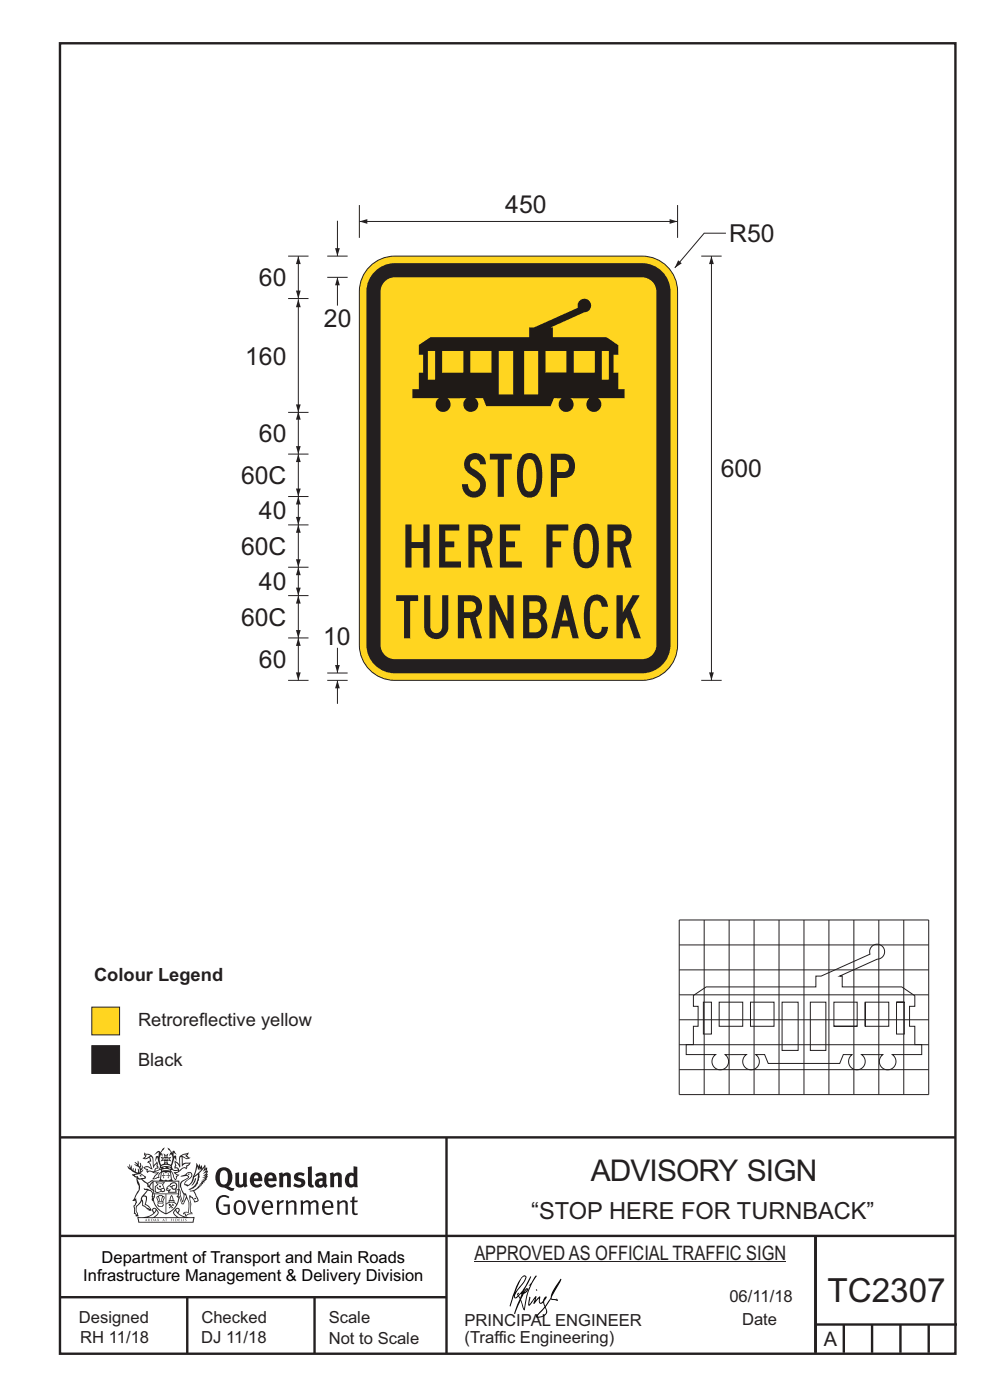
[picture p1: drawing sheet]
<svg xmlns="http://www.w3.org/2000/svg" width="210mm" height="297mm" viewBox="0 0 210 297" stroke-linecap="round" stroke-linejoin="round" font-family="sans-serif">
<g fill="none" stroke="#231f20" stroke-width=".51">
<path d="M12.7 9.2h190v278h-190zM12.7 241.3h190M94.7 241.4v45.8M12.7 275.2h82M12.7 262.2h190.1M39.7 275.2v12M66.7 275.2v12M173 262.1v24.9M173 281h30M179 281v6M185 281v6M191 281v6"/>
<path d="M197 281v6"/>
</g>
<path d="M100.6 267.7h66.2" fill="none" stroke="#231f20" stroke-width=".21"/>
<path d="M19.5 221.8h5.9v5.9h-5.9z" fill-rule="evenodd" fill="#231f20" stroke="#231f20" stroke-width=".21"/>
<path d="M19.5 213.7h5.9v5.8h-5.9z" fill-rule="evenodd" fill="#ffd520" stroke="#231f20" stroke-width=".21"/>
<g fill="#231f20">
<path d="M47 248.4a2.55 2.55 0 0 0 0 2.7l.3 .2a.81 .81 0 0 0 1-1v-.5a1.04 1.04 0 0 0-1.1-1.5zM46.3 248.1a1.82 1.82 0 0 1 2.1-.2 1.82 1.82 0 0 1 .9 1.8 2.29 2.29 0 0 1-.8 2l.7 .3h.5l-.2 .6a2.87 2.87 0 0 1-2-.7 2.12 2.12 0 0 1-1.7-3.1z" fill-rule="evenodd"/>
<path d="M49.9 248.9l.8-.2v2a.46 .46 0 0 0 .3 .6 .46 .46 0 0 0 .6-.3v-2.1l.7-.2v2.4l.2 .5-.5 .3-.3-.3a1.02 1.02 0 0 1-1.2 .3 1.02 1.02 0 0 1-.6-1.1z" fill-rule="evenodd"/>
<path d="M54 249.5l-.1 .5h.9a.49 .49 0 0 0-.2-.6 .49 .49 0 0 0-.6 .1zM53.4 249.1a1.34 1.34 0 0 1 1.6-.2 1.34 1.34 0 0 1 .6 1.5v.2h-1.7a.77 .77 0 0 0 .5 .8 .77 .77 0 0 0 .9-.4l.3 .5a1.59 1.59 0 0 1-2 .2 1.59 1.59 0 0 1-.5-2.1z" fill-rule="evenodd"/>
<path d="M57 249.5l-.1 .5h1a.49 .49 0 0 0-.2-.6 .49 .49 0 0 0-.7 .1zM56.4 249.1a1.34 1.34 0 0 1 1.6-.2 1.34 1.34 0 0 1 .7 1.5v.2h-1.8a.77 .77 0 0 0 .5 .8 .77 .77 0 0 0 .9-.4l.4 .5a1.59 1.59 0 0 1-2.1 .2 1.59 1.59 0 0 1-.5-2.1z" fill-rule="evenodd"/>
<path d="M59.2 248.9l.7-.2 .1 .4a.95 .95 0 0 1 1-.3 .95 .95 0 0 1 .7 .8v2.3h-.8v-2.3a.46 .46 0 0 0-.8 .1v2.2h-.8z" fill-rule="evenodd"/>
<path d="M62.6 249.1a1.75 1.75 0 0 1 2-.1l-.2 .5-.6-.2a.43 .43 0 0 0-.6 .3l.4 .3a1.04 1.04 0 0 1 1.2 1.1 1.04 1.04 0 0 1-1.4 1l-1.2-.4 .3-.6 1 .4 .4-.4a.88 .88 0 0 0-1-.5l-.4-.2-.1-.4z" fill-rule="evenodd"/>
<path d="M65.3 247.6l.8-.2 .1 3.8 .3 .2 .1 .4a.88 .88 0 0 1-1 0 .88 .88 0 0 1-.3-1z" fill-rule="evenodd"/>
<path d="M67.8 250.6a.43 .43 0 0 0-.1 .7 .43 .43 0 0 0 .7-.1v-.7zM66.8 249.1a1.7 1.7 0 0 1 2.4 .1v1.9l.3 .4-.4 .5-.5-.4a1.03 1.03 0 0 1-1.7-.1 1.03 1.03 0 0 1 .8-1.5h.7v-.4a.8 .8 0 0 0-1.2 .1z" fill-rule="evenodd"/>
<path d="M70 248.9l.7-.2 .1 .4a.95 .95 0 0 1 1-.3 .95 .95 0 0 1 .7 .8v2.3h-.8v-2.3a.46 .46 0 0 0-.8 .1v2.2h-.8z" fill-rule="evenodd"/>
<path d="M74.3 249.5a1.48 1.48 0 0 0 0 1.7h.5l.2-.1v-1.5l-.3-.2zM75 247.4l.8 .1 .1 4.4h-.7l-.1-.2a1.26 1.26 0 0 1-1.4 0 1.26 1.26 0 0 1-.5-1.3 1.29 1.29 0 0 1 .4-1.4 1.29 1.29 0 0 1 1.4-.1z" fill-rule="evenodd"/>
<path d="M46.4 253.9a1.72 1.72 0 0 1 2.3 0l-.3 .3a1.24 1.24 0 0 0-1.4-.2 1.24 1.24 0 0 0-.6 1.4 1.49 1.49 0 0 0 1.2 1.9l.7-.1v-1.3h-.8l-.1-.4h1.3v1.9a1.93 1.93 0 0 1-2.2 0 1.93 1.93 0 0 1-.7-2.2l.2-.8z" fill-rule="evenodd"/>
<path d="M50.4 255.1a1.65 1.65 0 0 0 .2 2.2 .99 .99 0 0 0 1-1.4 .78 .78 0 0 0-.4-.8 .78 .78 0 0 0-.8 0zM50 254.9a1.33 1.33 0 0 1 1.6-.1 1.33 1.33 0 0 1 .5 1.4 1.31 1.31 0 0 1-1.3 1.6 1.31 1.31 0 0 1-1.2-1.6v-.6z" fill-rule="evenodd"/>
<path d="M52.5 254.7l.4-.1 .9 2.6 .8-2.5h.5l-1.1 3h-.5z" fill-rule="evenodd"/>
<path d="M56.3 255.2l-.2 .7h1.3a.7 .7 0 0 0-.3-.8 .7 .7 0 0 0-.8 .1zM55.9 255a1.22 1.22 0 0 1 1.5-.2 1.22 1.22 0 0 1 .5 1.5h-1.8a.93 .93 0 0 0 .5 1 .93 .93 0 0 0 1.1-.2l.2 .3a1.43 1.43 0 0 1-1.8 .1 1.43 1.43 0 0 1-.6-1.7z" fill-rule="evenodd"/>
<path d="M58.7 254.7l.4-.1 .1 .5 .4-.4 .6-.1-.2 .5a.66 .66 0 0 0-.8 .7v1.9h-.4z" fill-rule="evenodd"/>
<path d="M60.6 254.7l.4-.1 .1 .5a.94 .94 0 0 1 1-.5 .94 .94 0 0 1 .8 .8v2.3h-.5l-.1-2.5a.81 .81 0 0 0-1.2 .3v2.2h-.4z" fill-rule="evenodd"/>
<path d="M63.7 254.7l.5-.1 .1 .5 .4-.3a.78 .78 0 0 1 1.1 .3 .9 .9 0 0 1 1-.5 .9 .9 0 0 1 .8 .8v2.3h-.5l-.1-2.5a.67 .67 0 0 0-1.1 .3v2.2h-.5v-2.4l-.4-.3-.7 .4v2.3h-.5z" fill-rule="evenodd"/>
<path d="M69 255.2l-.1 .7h1.3a.7 .7 0 0 0-.3-.8 .7 .7 0 0 0-.9 .1zM68.7 255a1.22 1.22 0 0 1 1.5-.2 1.22 1.22 0 0 1 .5 1.5h-1.8a.93 .93 0 0 0 .4 1 .93 .93 0 0 0 1.2-.2l.1 .3a1.44 1.44 0 0 1-1.7 .1 1.44 1.44 0 0 1-.6-1.7z" fill-rule="evenodd"/>
<path d="M71.4 254.7l.5-.1 .1 .5a.94 .94 0 0 1 1-.5 .94 .94 0 0 1 .8 .8v2.3h-.5l-.1-2.5a.81 .81 0 0 0-1.2 .3v2.2h-.4z" fill-rule="evenodd"/>
<path d="M74.7 253.9l.5-.1v.9h.7l-.1 .3h-.6v2.2l.1 .2h.5l.1 .3a.75 .75 0 0 1-1.2-.6v-2.1h-.4v-.3h.4z" fill-rule="evenodd"/>
<path d="M30.8 244.9l1.1 .3-.9 .5h-.4l.6-.5zM31.8 245.4h.2a2.44 2.44 0 0 1 .4 1.9l.1 .5 .7-1-.1 .6 .3 .3a.57 .57 0 0 0-.6 .7l-1-.1-.5 .2 .2-.5-.8-.3 .7-.1 .9 .5 .1-.1-.6-1.3-.2-.2h.5zM30.7 244.4l-.1 .5 .2 .4-.6 .4a1.04 1.04 0 0 0 1.4-.1l.2 .6-.3 .1-.2 .4a.94 .94 0 0 1 .8 1.1l-.2-.1a1.16 1.16 0 0 0-1.5-.1l.3 .4 .4 .2 .1 .5 .2 .1 .1-.2a.94 .94 0 0 1 1.1 .2l.8 .1-1.2 1.2a1.13 1.13 0 0 0 1.2-.2l.4-.1-.1-.4 .5-.8a.83 .83 0 0 0-.6 1.1l-.3-.1-.7 .4 1.1-1.4-.5 .1-.5-.1 1.3-.5-.1-.1-.9 .4v-.3l.2-.2 .3 .1 .1-.3-.2-.4v-.6l-.1-.4-.7 1v-.7a1.42 1.42 0 0 0-1.6-1.8z" fill-rule="evenodd"/>
<path d="M38.5 245.2l.5-.2 .7-.1-.6 .3 .8 .5h-.3zM38.3 245.5l.2-.1 .1 2a1.69 1.69 0 0 1 1.6-.6l-.8 .5 .1 .5a1.1 1.1 0 0 0-1.5 .6l-.1-.5-.2-.2h-.5l.3-.4-.3-.7a1.42 1.42 0 0 1 .8 1.1l.2-.1zM37.1 246.2l.1 1-.2 .3 .1 .4h.5l.1 .2a.96 .96 0 0 1-1.1-.1l-.1 .1a1.06 1.06 0 0 0 1.3 .2v.1a.72 .72 0 0 1-1 .2l.3 .5 .6 .2-.4 .2-.1 .6-.2-.3-.4-1.1-.4-.4 .4 .9a1.54 1.54 0 0 0 .7 1.2l.2-.3a.58 .58 0 0 1 .4-.8l.2-.1h-.3l-.5-.3 .9-.5a.93 .93 0 0 1 1.2-.5v.2l.2-.2 .1-.5a.99 .99 0 0 0 .7-.8l-1.3 .1-.3 .2-.1-1.4 .9 .4 .9-.3h-.4l-.5-.4 .4-.7-.6 .2a1.46 1.46 0 0 0-1.4 2.1v.4l-.2-.4z" fill-rule="evenodd"/>
<path d="M35.6 248.9l.2 .1-.1 .3 .4 .1h-.4v.6l-.1-.6h-.3l.3-.1z" fill-rule="evenodd"/>
<path d="M34.6 248.9l.2 .1v.3l.3 .1h-.3l-.1 .6v-.6h-.4l.4-.1z" fill-rule="evenodd"/>
<path d="M34.3 248.8a.57 .57 0 0 1 .9 .2 .57 .57 0 0 1 .9-.2l.2 1.4h-.2a.57 .57 0 0 1-.9 0 .69 .69 0 0 1-1.1 0zM34.2 248.1l-.3 2.1-.2 .4h3l-.2-.4-.3-2.1h-.2v.2l-.8-.1-.8 .1v-.2z" fill-rule="evenodd"/>
<path d="M34.2 252.4a.3 .3 0 0 0 .6 0 .3 .3 0 0 0-.6 0zM33.3 250.9l.3 .3-.3 .4a.79 .79 0 0 0 0 1.3l.8-.2-.1-.3a.55 .55 0 0 1-.7-.6l.1-.1 .2 .3 .3 .2 .8-.2-.4-.7 .4-.4-.7 .2zM33 250.7l1.1 .2 .9-.2-.4 .6 .4 1.2a.56 .56 0 0 1-.8 .3l-.2 .1a.73 .73 0 0 1-.9 .1 .73 .73 0 0 1-.3-1v-.4l.6-.4z" fill-rule="evenodd"/>
<path d="M35.6 251.8l.7-.4a.58 .58 0 0 1 1-.1 .58 .58 0 0 1-.4 .9l-.3-.3a.43 .43 0 0 1 .6-.4 .57 .57 0 0 0-.8 .2l-.2-.1-.3 .1 .4 .2a.55 .55 0 0 0 .9 .4v.5h-1.3l.3-.4-.1-.1-.6 .1 .2-.3-.2-.1zM35.4 251.8l-.1 .2a.39 .39 0 0 0 .2 .6h.3l-.2 .4h1.9l-.1-.8a.86 .86 0 0 0-.1-1.3 .86 .86 0 0 0-1.3 .4z" fill-rule="evenodd"/>
<path d="M36 254.8h.8v.2h-.8zM36.4 253.8l.2 .8h-.4zM36.4 253.5l-.3 .5-.1 .6h-.2v.4l-.7 .4 .2 .1a1.48 1.48 0 0 1 2.1 .2l.2-.1-.6-.5v-.5h-.2l-.1-.6z" fill-rule="evenodd"/>
<path d="M35.8 255.4l.4 .1 .1 .3 .3-.2-.2-.2a.38 .38 0 0 1 .5 .5l-.2-.2-.3 .2 .3 .2-.3 .3-.1-.4-.4 .4-.1-.2 .4-.3-.1-.1-.2 .1z" fill-rule="evenodd"/>
<path d="M34.5 254h.2v.2l-.2 .6h-.2zM33.6 255.3h.9v.2a.55 .55 0 0 1-.8 .4v-.2l-.2-.1zM33.4 254h.2l.2 .8h-.2zM33.6 255l.8-.1 .1 .2h-.8zM33.8 253.7h.5l-.2 1.1h-.1zM33.3 253.8l-.1 .3 .3 1.1a.48 .48 0 0 0-.1 .6 .48 .48 0 0 0 .5 .2h.5a.49 .49 0 0 0 .2-.8l.3-1.1-.1-.3a1.42 1.42 0 0 0-1.5 0z" fill-rule="evenodd"/>
<path d="M33.7 251.5l.4 .1 .1 .3h-.3z" fill-rule="evenodd"/>
<path d="M41.3 250.1l.3-.2-.2 .8-.6 .8h-.2l.5-.7z" fill-rule="evenodd"/>
<path d="M39.7 249l.3-.2 .5 .2a.88 .88 0 0 1-.6 1.1 1.22 1.22 0 0 0-.8 1.3l.5 .2a.72 .72 0 0 0 .9-.4l.5-.8 .2-.6 .8-.6v.2a2.85 2.85 0 0 1-2 2.9l.1 .1a2.13 2.13 0 0 0 1.9-1.5v-.3a2.01 2.01 0 0 0 .3-1.7l1.1-1.3-.4 1 .7-.5-.7 1 .8-.4-.8 .8 .7-.2-.9 .6 .8-.1-.8 .4h.7l-.8 .3 .3 .2h-.4l.2 .3h-.4l.2 .3h-.4l.1 .2h-.1a2.16 2.16 0 0 1-2 1.1l.1 .2 .4-.1a.76 .76 0 0 1 .7 .8l.5 1.2-.6 .2a1.45 1.45 0 0 0-1.1-1.3l.2 1.8-.1 1.8 .4 .3a1.07 1.07 0 0 0-1.2 .4v-.3l-.5-.2a.87 .87 0 0 1 1.1-.1v-.7a4.4 4.4 0 0 0-.6-3.1l-.1-.3h-.2a2.16 2.16 0 0 1-.7-2.2l.3-.4 1.2-.7a.55 .55 0 0 0-.4-.8zM37.8 252.4a.76 .76 0 0 1 .3 1.1l.6 1.6 .4-1.7 .2 .1a.61 .61 0 0 1-.1 .9l-.3 .8-.2 .1-.7-1.6-.3 .1a1.18 1.18 0 0 0 .1-1.4zM41.8 247.5l.2 .7 .3-.5v.6l.4-.5a1.9 1.9 0 0 1-1.2 1.4l-.3 .3zM38.2 249.6l1.4-.2 .2 .2v.3l-.5 .2a1.26 1.26 0 0 0-.9 1.9l.2 .7a1.84 1.84 0 0 1 .1 2.1l-.4-1.4a.96 .96 0 0 0-.4-1.2l-.4 .2a.78 .78 0 0 1 0 1.3l.1 .3h.4l.4 1.1a.38 .38 0 0 0 .2 .4 .38 .38 0 0 0 .4-.1l.6-1.2a2.94 2.94 0 0 1 .4 2.5l-.1 .4h-.8l-.3 .4v.2l.4-.1 .1 .4 .2 .1a1.02 1.02 0 0 1 1.3-.5v-.4l-.3-.1 .1-1.8-.3-1.3h.1a1.14 1.14 0 0 1 .8 1 .63 .63 0 0 0 .8-.2 .63 .63 0 0 0-.2-.9l-.6-1.2 .9-.6 .2-.4h.3l-.1-.2h.4l-.1-.3h.3l-.1-.3 .5-.1-.2-.2 .6-.4v-.2h-.2l.4-.5h-.3l.3-.5-.4 .1 .4-.5v-.3l-.3 .2 .2-.7-.1-.2-.4 .3v-.8l-.6 .8-.2-.8-.2 .5-.3-.7-.1 .6-.5-.8-.1 1.4-.6 1.8a1.81 1.81 0 0 1-1 1.5l-.6-.2a1.75 1.75 0 0 1 1.1-1.2 .75 .75 0 0 0 .1-1.3 .75 .75 0 0 0-1.2 .4z" fill-rule="evenodd"/>
<path d="M41.2 254.1h.3l.2 .2-.4 .1z" fill-rule="evenodd"/>
<path d="M29.4 258.4h11.6l-.1 .8h-11.4zM31.3 258.2l.5-.1a2.48 2.48 0 0 0 1.4-1.3l.3 .5-.5 .6-.5 .3zM32.5 256.6l.3-.2 .2 .1-.3 .7zM37.2 256.8a2.65 2.65 0 0 0 1.8 1.4h-1.1l-.5-.3-.5-.6zM37.4 256.5l.2-.1 .3 .2-.3 .6zM29.2 258.2l.1 1.2h11.8l.2-1.1-.2-.1a4.1 4.1 0 0 1-3.3-.9l.3-.4-.1-.6a1.06 1.06 0 0 0-1.3 1l.2 .4 .6 .5h-4.7l.3-.1a.84 .84 0 0 0 .6-.8 .84 .84 0 0 0-.5-.8l-.3-.2h-.5l-.1 .6 .3 .4a4.2 4.2 0 0 1-3.4 .9z" fill-rule="evenodd"/>
<path d="M31 258.7l.1 .2h-.2zM31 258.5l-.3 .6 .4-.2 .2 .2z" fill-rule="evenodd"/>
<path d="M31.3 258.6h.3v.4a.25 .25 0 0 0 .2-.1 .25 .25 0 0 0-.1-.3h.1a.29 .29 0 0 1 0 .4 .29 .29 0 0 1-.4 0 .29 .29 0 0 1 0-.4z" fill-rule="evenodd"/>
<path d="M32.2 258.6a.22 .22 0 0 1 .3 .2 .22 .22 0 0 1-.3 .2zM32 258.6l.1 .4a.33 .33 0 0 0 .4 0 .33 .33 0 0 0 0-.4 .33 .33 0 0 0-.5 0z" fill-rule="evenodd"/>
<path d="M32.9 258.7l.1 .2h-.2zM32.9 258.5l-.2 .6 .3-.2 .2 .2z" fill-rule="evenodd"/>
<path d="M33.3 258.6h.2l.1 .1 .2-.1-.2 .2 .2 .3-.3-.3-.1 .3h-.1l.2-.3z" fill-rule="evenodd"/>
<path d="M34.7 258.7l.1 .2h-.2zM34.7 258.5l-.3 .6 .4-.2 .2 .2z" fill-rule="evenodd"/>
<path d="M35 258.5h.5l-.2 .1v.5h-.2l.1-.5z" fill-rule="evenodd"/>
<path d="M36.2 258.6l.3-.1-.1 .1v.2h.1h-.1v.3h-.2z" fill-rule="evenodd"/>
<path d="M36.7 258.6h.2v.5h-.2z" fill-rule="evenodd"/>
<path d="M37.3 258.6a.22 .22 0 0 1 .3 .2 .22 .22 0 0 1-.3 .2zM37.1 258.6v.4a.33 .33 0 0 0 .5 0 .33 .33 0 0 0 0-.4 .33 .33 0 0 0-.5 0z" fill-rule="evenodd"/>
<path d="M37.8 258.6l.4-.1-.2 .1v.2h.1h-.1v.2l.2 .1h-.4z" fill-rule="evenodd"/>
<path d="M38.4 258.6h.2l-.1 .4 .2 .1h-.3z" fill-rule="evenodd"/>
<path d="M38.9 258.6h.2v.5h-.2z" fill-rule="evenodd"/>
<path d="M39.3 258.6h.2h-.1l.2 .3-.2 .2-.1-.1v-.1l.2 .1z" fill-rule="evenodd"/>
<path d="M34.2 247.4a1.51 1.51 0 0 1 2 .2 2.67 2.67 0 0 0-2.1 0zM35.7 247.6l.4 .1 .1 .3-.4-.1zM34.6 247.6h.5l.1 .2h-.4zM34 247.8l.3 .2h-.3zM34.9 246.9l.3-.2 .3 .2zM34.9 245.6l.2 .1v.3h-.2zM35 245.1l.2 .2 .2-.2-.1 .3h-.2zM35.1 246.3h.2l.1 .4-.2-.2-.2 .2zM35.3 245.7l.2-.1v.4h-.2zM34.4 245.7h.3l.1 .3-.4 .1 .2-.2zM35.7 245.7h.3l-.2 .2 .2 .2-.4-.1zM32.7 244.9l1-.5-.1 1-.2-.2-.3 .2-.3 1.1 .5-1 .3 .9a1.84 1.84 0 0 1 .2 1.7l.4 .1a2.48 2.48 0 0 1 2.2 0l.2-.2-.2-.7 .7-1.8 .4 .7-.2-1-.2-.1-.2 .3v-.9l.6 .4-.6-.8-.3 .1-.1 .4-.5-.9-.5-.3 .2 .5 .6 .5-.5 .8 .4-.4a2.06 2.06 0 0 1 0 2.3l-.5-.2-.2-.6 .1-.1 .8 .2-.4-.5 .4-.5-.7 .2-.2-.2 .2-.7-.5 .4-.5-.4 .2 .7-.2 .2-.7-.2 .4 .5-.4 .5 .8-.2 .1 .1-.2 .6-.5 .2a2.02 2.02 0 0 1 0-2.2l.3 .5-.1-.7-.3-.1 .8-1.2-.4 .3-.5 .8-.2-.3a.8 .8 0 0 0-.8 .5z" fill-rule="evenodd"/>
<path d="M29.2 250.1l.3 .1a.61 .61 0 0 1 .8 .4l.3 .2a.8 .8 0 0 1 .6 1l.4 .1 .5 .5a1 1 0 0 1 .5 1.1l-.1 .7v-.5h-.1a.96 .96 0 0 0-.8-1.3l-.2-.2h-.7l-.1-.1-.1 .1 .1 .3h.6l-1.2 1.3-.2 1-.4 .6a1.33 1.33 0 0 0-.5 1.8l.2 .5a1.26 1.26 0 0 1-.5-1.5l-.1-.3a1.56 1.56 0 0 0 .4-1.7l-.3 .2 .2-.5a3.2 3.2 0 0 0 .7-3zM30.4 253.9h.4a2.06 2.06 0 0 1-.1 1.6l.7 .5 .4 .4-.6-.1-.8-.6-.1-.9a.51 .51 0 0 1 .1-.9zM28.6 249.3a1.52 1.52 0 0 1 2.1 .5l-1.1 .2-.2-.1-.1-.4h-.5zM27.5 247v.8l-.3-.4h-.1a3.1 3.1 0 0 0 1.9 1.6l-1 .1 .5 .6 .5 .1 .1 1.1a1.84 1.84 0 0 1-.3 2.5l-.4 .9-.3 .4 .2 .1 .4-.1 .1 .4-.2 .5-.3 .2 .1 1.7h.2l.3 .5 .1 .1 .4-.1-.1-.5a1.3 1.3 0 0 1-.1-1.7l.9-1 .1 1.1 .6 .2 .5 .5 .1-.1 .2 .3h.5a1.85 1.85 0 0 0-1.2-1.4l.1-.3a1.39 1.39 0 0 0 0-1.4l-.5-.1 .5-.5a.66 .66 0 0 1 .9-.4 .66 .66 0 0 1 .3 .9l-.1 .4 .2-.1v.2l-.1 .3 .2 .5 .1-.3a2.24 2.24 0 0 0 .1-2.2 .73 .73 0 0 1-.7-.7 .73 .73 0 0 1 .6-.7v-.2a.94 .94 0 0 0-.9 .8 .48 .48 0 0 1-.1-.6 .48 .48 0 0 1 .5-.2l.5-.3a.51 .51 0 0 0-.8 .2l-.5 .2-1-.8h.6l.2-.5-1.2-.7 .5-.5v-.3l-.5 .4 .1-.2a.69 .69 0 0 0 .2-1v.4l-.2 .3v-1.1l-.3-.2 .1 .6-.1 .2-.4-1.3v.7l-.6-.4 .5 .7-.6-.2 .3 .3a1 1 0 0 1 .7 1.4l-.2-.8v.9l-.5-.2v-.8l-.2 .7-.2-.1-.1-.6-.2 .4-.2-.2 .1-.7-.2 .5z" fill-rule="evenodd"/>
<path d="M29.6 249.4l.2-.1 .3 .2z" fill-rule="evenodd"/>
<path d="M32.4 250.5h5.6v2l-.2-.1v-1.7h-5.2v2.5h5.2v-.8l.1 .2-.1 1.1v-.3h-2.5v4a4.1 4.1 0 0 0 2.6-3.6l.1-.1a4 4 0 0 1-2.8 3.9 4.2 4.2 0 0 1-2.8-4.7l.1 1.2 .1-.1a3.8 3.8 0 0 0 2.5 3.4v-4h-2.5l-.2-.9z" fill-rule="evenodd"/>
<circle cx="40" cy="249.1" r=".17"/>
</g>
<g fill="#000001">
<path d="M111.6 273.7l.2-.2-.5 .7zM110.4 274.5l.3 .1-.3 .7-.3-.4zM110.9 270.9l.5-.1a9.3 9.3 0 0 1-2 3.2l-.1 .2 1-2.5zM110.6 271a14.7 14.7 0 0 0-2.2 4.9l-.3 1.2 .1 .1 .8-2.4a.42 .42 0 0 0 .2 .7 .42 .42 0 0 0 .6-.3l.2-.2 .2 .6-1.1 3.1h.2l1.1-2.8 .6 1.9 .2 .2 .2-.5a13.5 13.5 0 0 1 2-6.2l.5-.5-.2-.2-1.6 2.1 .4-.1a14.9 14.9 0 0 0-1.3 5.1l-.4-1.2a1.39 1.39 0 0 1 .2-1.8l.1-.2a.92 .92 0 0 0 .8-1.2 .75 .75 0 0 0-.7 .7l-.2 .2 1.6-3.4h-.1l-.4 .7a10.5 10.5 0 0 1-2.2 3.2l.2-.4a.32 .32 0 0 0-.4 .2 .32 .32 0 0 0 .1 .4l-.5 .4a3.2 3.2 0 0 1 1.1-2.3l.5-.6a2.49 2.49 0 0 0 .7-1.6l-.3-.2z" fill-rule="evenodd"/>
<path d="M115.6 277.5a1.15 1.15 0 0 1 .1 1.3 1.15 1.15 0 0 1-1.2 .5h-.5zM112.3 275.1l-.3 1.7 .3 .2 1.2-1.5-.3 1.1 1.1-1.2a.94 .94 0 0 0 .4 1.2l.5-.3 .3 .9-1.2 1.3a.98 .98 0 0 0-.5 1 1.9 1.9 0 0 0 2.3-1.3l-.1-.3a1.02 1.02 0 0 1 .3-1.4l.5-.9 1.5 .3-.2-.5v.3l-1.1-.2v-.2l2-3.6 .1-.3-.1-.1-1.8 2.7a6.6 6.6 0 0 1-1.5 3l-.2-.2a1.01 1.01 0 0 1 .4-1.4l.1-.2-.3-.2-.3 .5-.2 .5-.5 .4-.2-.4 .1-.9-.2-.1-.8 .9 .2-.9h-.1l-1.4 1.7 .2-1.4v-.1z" fill-rule="evenodd"/>
<path d="M113.7 273.5l.3 .3h-.3z" fill-rule="evenodd"/>
</g>
<g fill="none" stroke="#231f20" stroke-width=".21">
<path d="M144.1 195.2h52.9v37h-52.9zM149.4 195.2v37M154.7 195.2v37M160 195.2v37M165.2 195.2v37M170.5 195.2v37M175.8 195.2v37M181.1 195.2v37M186.4 195.2v37M191.7 195.2v37M144.1 216.3h52.9M144.1 211h52.9"/>
<path d="M144.1 205.8h52.9M144.1 200.5h52.9M147.1 211.2l2.7-1.8h23.3v-2.3h1.1l10.3-4.7v-.9l.4-.7 .8-.4h.8l.7 .4 .4 .8-.1 .8-.4 .7-9 4h.6v2.3h12.6l2.8 1.8v2.3h-1.2v4.2h1.2v3.9h1.4v2.1h-6.2a1.77 1.77 0 0 1 .3 2.7 1.77 1.77 0 0 1-2.6 0 1.77 1.77 0 0 1 .2-2.7h-4.4v.1a1.77 1.77 0 0 1 .2 2.6 1.77 1.77 0 0 1-2.6-.1 1.77 1.77 0 0 1 .3-2.6h-1.8l-.8 1.9h-15.1l-.8-1.9h-1.9l.1 .1a1.77 1.77 0 0 1 .2 2.6 1.77 1.77 0 0 1-2.6-.1 1.77 1.77 0 0 1 .3-2.6h-4.5l.1 .1a1.77 1.77 0 0 1 .2 2.6 1.77 1.77 0 0 1-2.7-.1 1.77 1.77 0 0 1 .4-2.6h-6.2v-2.1h1.5v-3.9h1v-4.2h-1zM149.2 212.6h1.7v6.8h-1.7zM152.6 212.6h4.9v5.1h-4.9zM159.2 212.6h5v5.1h-5zM165.9 212.6h3.4v10.2h-3.4zM171.9 212.6h3.3v10.2h-3.3zM176.9 212.6h4.9v5.1h-4.9zM176.9 217.7h4.9zM183.5 212.6v5.1zM183.5 212.6h5v5.1h-5z"/>
<path d="M190.2 212.6h1.6v6.8h-1.6zM190.2 212.6h1.6zM144.1 226.9h52.9M144.1 221.6h52.9"/>
</g>
<path d="M78.1 56.9a7.5 7.5 0 0 1 5.6-2.6h52.5a7.5 7.5 0 0 1 7.5 7.5v75a7.5 7.5 0 0 1-7.5 7.5h-52.5a7.5 7.5 0 0 1-7.5-7.5v-75a7.5 7.5 0 0 1 1.9-4.9z" fill-rule="evenodd" fill="#ffd520" stroke="#231f20" stroke-width=".21"/>
<path d="M79.5 57.6a6 6 0 0 1 4.2-1.8h52.5a6 6 0 0 1 6 6v75a6 6 0 0 1-6 6h-52.5a6 6 0 0 1-6-6v-75a6 6 0 0 1 1.8-4.2z" fill-rule="evenodd" fill="#231f20"/>
<path d="M81.4 60a3 3 0 0 1 2.3-1.2h52.5a3 3 0 0 1 3 3v75a3 3 0 0 1-3 3h-52.5a3 3 0 0 1-3-3v-75l.1-.6z" fill-rule="evenodd" fill="#ffd520"/>
<path d="M76.2 47h67.5" fill="none" stroke="#231f20" stroke-width=".21"/>
<g fill="#231f20">
<path d="M76.2 47l1.7-.5v1z"/>
<path d="M142 46.5l1.7 .5-1.7 .5z"/>
</g>
<path d="M76.2 43.5v7M143.7 43.5v7M154 49.5h-4.6l-6.3 7.3" fill="none" stroke="#231f20" stroke-width=".21"/>
<path d="M143.8 55.2l.8 .7-1.5 .9z" fill="#231f20"/>
<path d="M88.9 73.2v2.1h.9v3.8h-.9v3.5h-1.4v1.9h5.6a1.6 1.6 0 0 0-.3 2.3 1.6 1.6 0 0 0 2.4 .1 1.6 1.6 0 0 0-.3-2.4h4a1.59 1.59 0 0 0-.2 2.4 1.59 1.59 0 0 0 2.4-.1 1.59 1.59 0 0 0-.3-2.3h1.7l.6 1.7h13.7l.7-1.7h1.6a1.6 1.6 0 0 0-.2 2.4 1.6 1.6 0 0 0 2.4-.1 1.6 1.6 0 0 0-.3-2.3h4a1.59 1.59 0 0 0-.2 2.4 1.59 1.59 0 0 0 2.4-.1 1.59 1.59 0 0 0-.3-2.3h5.6v-1.9h-1.3v-3.5h-1.1v-3.8h1.1v-2.1l-2.5-1.7h-11.4v-2h-.5l8.1-3.6 .4-.6 .1-.8-.4-.6-.6-.5h-.8l-.7 .4-.3 .7v.8l-9.3 4.2h-1v2h-21zM90.8 74.5v6h1.5v-6zM93.8 74.5h4.5v4.6h-4.5zM105.8 74.5v9.2h3.1v-9.2zM99.8 74.5v4.6h4.5v-4.6zM111.2 74.5h3v9.2h-3zM115.7 74.5h4.4v4.6h-4.4zM121.7 74.5v4.6zM121.7 74.5h4.5v4.6h-4.5zM127.7 74.5v6h1.4v-6zM115.7 79.1h4.4zM127.7 74.5h1.4z" fill-rule="evenodd" fill="#1f1a17"/>
<path d="M148.8 54.3h4.3M150.9 54.3v90M148.8 144.3h4.3" fill="none" stroke="#231f20" stroke-width=".21"/>
<g fill="#231f20">
<path d="M150.4 142.6h1l-.5 1.7z"/>
<path d="M150.9 54.3l.5 1.7h-1z"/>
</g>
<path d="M63.3 63.5v24" fill="none" stroke="#231f20" stroke-width=".21"/>
<g fill="#231f20">
<path d="M62.8 85.8h1l-.5 1.7z"/>
<path d="M63.3 63.5l.5 1.7h-1z"/>
</g>
<path d="M71.6 46.8v7.5" fill="none" stroke="#231f20" stroke-width=".21"/>
<path d="M71.1 52.6h1l-.5 1.7z" fill="#231f20"/>
<path d="M63.3 135.3v9" fill="none" stroke="#231f20" stroke-width=".21"/>
<g fill="#231f20">
<path d="M63.3 135.3l.5 1.7h-1z"/>
<path d="M62.8 142.6h1l-.5 1.7z"/>
</g>
<path d="M71.6 58.8v6" fill="none" stroke="#231f20" stroke-width=".21"/>
<path d="M71.6 58.8l.5 1.7h-1z" fill="#231f20"/>
<path d="M71.6 137.4v5.4" fill="none" stroke="#231f20" stroke-width=".21"/>
<path d="M71.1 141.1h1l-.5 1.7z" fill="#231f20"/>
<path d="M71.6 144.3v5" fill="none" stroke="#231f20" stroke-width=".21"/>
<path d="M71.6 144.3l.5 1.7h-1z" fill="#231f20"/>
<path d="M63.3 54.3v9M61.1 135.3h4.3" fill="none" stroke="#231f20" stroke-width=".21"/>
<g fill="#231f20">
<path d="M63.3 54.3l.5 1.7h-1z"/>
<path d="M62.8 61.6h1l-.5 1.7z"/>
</g>
<path d="M61.1 63.3h4.3M61.1 87.5h4.3M63.3 87.3v9" fill="none" stroke="#231f20" stroke-width=".21"/>
<g fill="#231f20">
<path d="M62.8 94.6h1l-.5 1.7z"/>
<path d="M63.3 87.3l.5 1.7h-1z"/>
</g>
<path d="M63.3 126.4v9" fill="none" stroke="#231f20" stroke-width=".21"/>
<g fill="#231f20">
<path d="M63.3 126.4l.5 1.6h-1z"/>
<path d="M62.8 133.7h1l-.5 1.7z"/>
</g>
<path d="M61.1 126.4h4.3M63.3 120.3v6.1" fill="none" stroke="#231f20" stroke-width=".21"/>
<g fill="#231f20">
<path d="M63.3 120.3l.5 1.7h-1z"/>
<path d="M62.8 124.7h1l-.5 1.7z"/>
</g>
<path d="M61.1 54.3h4.3M69.4 54.3h4.3M69.4 58.8h4.3M63.3 96.3v9M61.1 120.3h4.3M61.1 144.3h4.3M69.4 142.8h4.3M69.4 144.3h4.3" fill="none" stroke="#231f20" stroke-width=".21"/>
<g fill="#231f20">
<path d="M63.3 96.3l.5 1.7h-1z"/>
<path d="M62.8 103.6h1l-.5 1.7z"/>
</g>
<path d="M61.1 96.3h4.3M61.1 111.4h4.3M63.3 105.3v6.1" fill="none" stroke="#231f20" stroke-width=".21"/>
<g fill="#231f20">
<path d="M63.3 105.3l.5 1.7h-1z"/>
<path d="M62.8 109.7h1l-.5 1.7z"/>
</g>
<path d="M61.1 105.3h4.3M63.3 111.3v9" fill="none" stroke="#231f20" stroke-width=".21"/>
<g fill="#231f20">
<path d="M63.3 111.3l.5 1.7h-1z"/>
<path d="M62.8 118.6h1l-.5 1.7z"/>
</g>
<g font-size="12.7" fill="#231f20">
<text x="97.4" y="105.4">STOP</text>
<text x="85" y="120.4">HERE FOR</text>
<text x="83.8" y="135.4">TURNBACK</text>
</g>
<text font-size="7.1" fill="#231f20" x="175.5" y="276.1">TC2307</text>
<text font-size="6.3" fill="#231f20" x="125.3" y="250.4">ADVISORY SIGN</text>
<g font-size="5.3" fill="#231f20">
<text x="107.2" y="45.1">450</text>
<text x="154.7" y="51.3">R50</text>
<text x="54.9" y="60.7">60</text>
<text x="68.7" y="69.5">20</text>
<text x="52" y="77.3">160</text>
<text x="54.9" y="93.7">60</text>
<text x="152.9" y="101.2">600</text>
<text x="51.1" y="102.7">60C</text>
<text x="54.9" y="110.2">40</text>
<text x="51.1" y="117.7">60C</text>
<text x="54.9" y="125.2">40</text>
<text x="51.1" y="132.7">60C</text>
<text x="68.5" y="136.8">10</text>
<text x="54.9" y="141.7">60</text>
</g>
<text font-size="5" fill="#231f20" x="112.7" y="258.7">“STOP HERE FOR TURNBACK”</text>
<g font-size="4.2" fill="#231f20">
<text x="100.6" y="267.2">APPROVED AS OFFICIAL TRAFFIC SIGN</text>
<text x="174.7" y="285.6">A</text>
</g>
<g font-size="3.9" fill="#231f20">
<text x="20" y="208.2">Colour Legend</text>
<text x="29.3" y="217.6">Retroreflective yellow</text>
<text x="29.3" y="226.1">Black</text>
</g>
<g font-size="3.5">
<text x="21.6" y="267.9">Department of Transport and Main Roads</text>
<text x="17.7" y="271.8">Infrastructure Management &amp; Delivery Division</text>
</g>
<g font-size="3.5" fill="#231f20">
<text x="16.7" y="280.6">Designed</text>
<text x="42.7" y="280.6">Checked</text>
<text x="69.7" y="280.6">Scale</text>
<text x="98.5" y="281.3">PRINCIPAL ENGINEER</text>
<text x="154.7" y="276.2">06/11/18</text>
<text x="157.4" y="281.2">Date</text>
<text x="17" y="284.8">RH 11/18</text>
<text x="42.7" y="284.8">DJ 11/18</text>
<text x="69.7" y="285.2">Not to Scale</text>
<text x="98.5" y="284.8">(Traffic Engineering)</text>
</g>
</svg>
